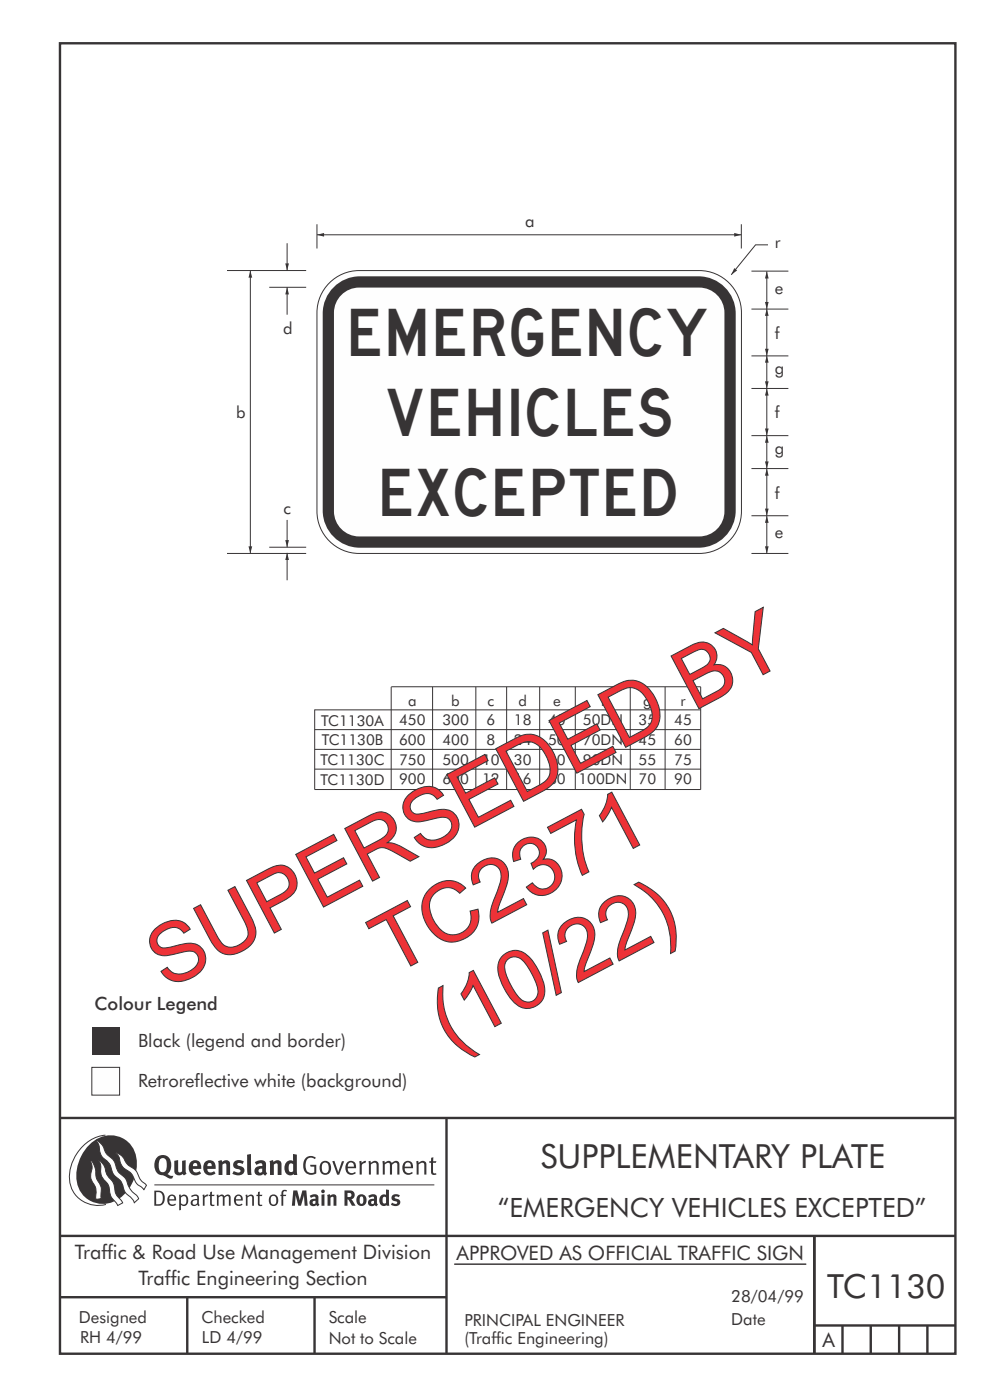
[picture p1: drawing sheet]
<svg xmlns="http://www.w3.org/2000/svg" width="210mm" height="297mm" viewBox="0 0 210 297" stroke-linecap="round" stroke-linejoin="round" font-family="sans-serif">
<g fill="none" stroke="#373435" stroke-width=".51">
<path d="M12.7 9.2h190v278h-190zM12.7 237.2h190M94.7 237.1v50.1M12.7 262.2h190.1M12.7 275.2h82M39.7 275.2v12M66.7 275.2v12M172.7 262.2v25M172.7 281.2h30M178.7 281.2v6M184.7 281.2v6M190.7 281.2v6"/>
<path d="M196.7 281.2v6"/>
</g>
<path d="M96.4 268.2h74.6" fill="none" stroke="#373435" stroke-width=".21"/>
<path d="M19.5 217.9h5.9v5.9h-5.9z" fill-rule="evenodd" fill="#373435"/>
<path d="M19.5 226.4h5.9v5.9h-5.9z" fill-rule="evenodd" fill="#fefefe" stroke="#373435" stroke-width=".21"/>
<path d="M159.4 57.5h7.8M159.4 75.5h7.8M159.4 65.6h7.8M159.4 99.4h7.8M159.4 92.4h7.8M159.4 82.4h7.8M159.4 109.4h7.8M159.4 117.4h7.8" fill="none" stroke="#373435" stroke-width=".21"/>
<path d="M69.9 60a8.9 8.9 0 0 1 6.3-2.6h72.1a9 9 0 0 1 9 8.9v42.2a9 9 0 0 1-9 8.9h-72.1a9 9 0 0 1-9-8.9v-42.2a8.9 8.9 0 0 1 2.7-6.3z" fill-rule="evenodd" fill="#fefefe" stroke="#373435" stroke-width=".21"/>
<path d="M70.8 60.9a7.9 7.9 0 0 1 5.5-2.3h71.9a7.9 7.9 0 0 1 7.9 7.9v41.8a7.9 7.9 0 0 1-7.9 7.9h-71.9a7.9 7.9 0 0 1-7.8-7.9v-41.8a7.9 7.9 0 0 1 2.3-5.6z" fill-rule="evenodd" fill="#373435"/>
<path d="M72.4 62.6a5.3 5.3 0 0 1 3.8-1.6h72.1a5.4 5.4 0 0 1 5.4 5.3v42.2a5.4 5.4 0 0 1-5.4 5.3h-72.1a5.4 5.4 0 0 1-5.4-5.3v-42.2a5.3 5.3 0 0 1 1.6-3.7z" fill-rule="evenodd" fill="#fefefe"/>
<path d="M162.7 109.4v8" fill="none" stroke="#373435" stroke-width=".21"/>
<g fill="#373435">
<path d="M162.7 109.4l.3 1.5h-.7z"/>
<path d="M162.3 115.9h.7l-.3 1.5z"/>
</g>
<path d="M162.7 57.6v8" fill="none" stroke="#373435" stroke-width=".21"/>
<g fill="#373435">
<path d="M162.7 57.6l.3 1.5h-.7z"/>
<path d="M162.3 64.1h.7l-.3 1.5z"/>
</g>
<path d="M162.7 99.4v10" fill="none" stroke="#373435" stroke-width=".21"/>
<g fill="#373435">
<path d="M162.7 99.4l.3 1.5h-.7z"/>
<path d="M162.3 107.9h.7l-.3 1.5z"/>
</g>
<path d="M162.7 82.4v10" fill="none" stroke="#373435" stroke-width=".21"/>
<g fill="#373435">
<path d="M162.7 82.4l.3 1.5h-.7z"/>
<path d="M162.3 90.9h.7l-.3 1.5z"/>
</g>
<path d="M162.7 65.5v10" fill="none" stroke="#373435" stroke-width=".21"/>
<g fill="#373435">
<path d="M162.7 65.5l.3 1.5h-.7z"/>
<path d="M162.3 74h.7l-.3 1.5z"/>
</g>
<path d="M162.7 92.4v7" fill="none" stroke="#373435" stroke-width=".21"/>
<g fill="#373435">
<path d="M162.7 92.4l.3 1.5h-.7z"/>
<path d="M162.3 97.9h.7l-.3 1.5z"/>
</g>
<path d="M162.7 75.4v7" fill="none" stroke="#373435" stroke-width=".21"/>
<g fill="#373435">
<path d="M162.7 75.4l.3 1.5h-.7z"/>
<path d="M162.3 80.9h.7l-.3 1.5z"/>
</g>
<path d="M67.2 47.6v5.1M67.2 49.8h90.1M157.3 47.6v5.1" fill="none" stroke="#373435" stroke-width=".21"/>
<g fill="#373435">
<path d="M67.2 49.8l1.5-.4v.8z"/>
<path d="M155.7 49.4l1.6 .4-1.6 .4z"/>
</g>
<path d="M162.9 51.9h-2.6l-5.2 6.4" fill="none" stroke="#373435" stroke-width=".21"/>
<path d="M155.8 56.9l.6 .5-1.3 .9z" fill="#373435"/>
<path d="M60.9 117.3v5.8" fill="none" stroke="#373435" stroke-width=".21"/>
<path d="M60.9 117.3l.4 1.5h-.8z" fill="#373435"/>
<path d="M48.2 57.4h16.7M57.1 60.9h7.8M60.9 60.9v5.9M48.2 117.4h16.7M57.1 116.1h7.8" fill="none" stroke="#373435" stroke-width=".21"/>
<path d="M60.9 60.9l.4 1.6h-.8z" fill="#373435"/>
<path d="M60.9 51.6v5.8" fill="none" stroke="#373435" stroke-width=".21"/>
<path d="M60.5 55.9h.8l-.4 1.5z" fill="#373435"/>
<path d="M60.9 110.3v5.8" fill="none" stroke="#373435" stroke-width=".21"/>
<path d="M60.5 114.6h.8l-.4 1.5z" fill="#373435"/>
<path d="M53.1 57.4v60" fill="none" stroke="#373435" stroke-width=".21"/>
<g fill="#373435">
<path d="M53.1 57.4l.4 1.5h-.8z"/>
<path d="M52.7 115.9h.8l-.4 1.5z"/>
</g>
<g fill="none" stroke="#373435" stroke-width=".21">
<path d="M66.8 150.6h81.8M66.8 154.8h81.8M66.8 159h81.8M66.8 150.5v17M83 145.7v21.8M83 145.7h65.6M91.8 145.7v21.8M100.9 145.7v21.8M107.5 145.7v21.8M114.5 145.7v21.8M122 145.7v21.8M133.7 145.7v21.8"/>
<path d="M141.1 145.7v21.8M148.6 145.7v21.8M66.8 163.2h81.8M66.8 167.5h81.8"/>
</g>
<g fill="#373435">
<path d="M64.9 245.6a1.61 1.61 0 0 1 2.1 0l-.2 .3a1.17 1.17 0 0 0-1.4-.2 1.17 1.17 0 0 0-.6 1.3 1.42 1.42 0 0 0 1.2 1.8l.7-.1v-1.2h-.8l-.1-.4h1.3v1.8a1.82 1.82 0 0 1-2.2 0 1.82 1.82 0 0 1-.6-2.1l.2-.7z" fill-rule="evenodd"/>
<path d="M68.2 246.5a1.77 1.77 0 0 0 .4 2.7 1.39 1.39 0 0 0 1.4-.5 1.39 1.39 0 0 0 .2-1.5 1.19 1.19 0 0 0-2-.7zM68.5 246.8a.83 .83 0 0 1 1 .1 .83 .83 0 0 1 .2 .9 .75 .75 0 0 1-.6 1.1 .75 .75 0 0 1-.8-.9v-.9z" fill-rule="evenodd"/>
<path d="M70.5 246.3h.4l.8 2.4 .8-2.4h.5l-1.1 2.9h-.4z" fill-rule="evenodd"/>
<path d="M73.6 246.7a1.74 1.74 0 0 0 .5 2.5l.9-.1 .5-.2-.2-.3a.89 .89 0 0 1-1.1 .2 .89 .89 0 0 1-.4-1h1.7a1.15 1.15 0 0 0-.4-1.4 1.15 1.15 0 0 0-1.5 .3zM74 246.8a.67 .67 0 0 1 .8-.1 .67 .67 0 0 1 .3 .8h-1.3z" fill-rule="evenodd"/>
<path d="M76.2 246.4l.4-.1 .1 .4 .5-.4h.5l-.2 .5a.61 .61 0 0 0-.8 .6v1.8h-.4z" fill-rule="evenodd"/>
<path d="M78.1 246.4l.5-.1 .1 .4a.89 .89 0 0 1 .9-.4 .89 .89 0 0 1 .7 .7v2.2h-.4v-2.2l-.1-.2-.3-.1-.8 .3v2.2h-.4z" fill-rule="evenodd"/>
<path d="M81.1 246.4l.4-.1 .1 .4a.83 .83 0 0 1 .8-.4 .83 .83 0 0 1 .7 .4 .86 .86 0 0 1 .9-.4 .86 .86 0 0 1 .7 .7v2.2h-.4l-.1-2.4a.5 .5 0 0 0-.8 .1l-.2 .2v2.1h-.5v-2.3l-.4-.2-.7 .3v2.2h-.4z" fill-rule="evenodd"/>
<path d="M85.7 246.7a1.74 1.74 0 0 0 .5 2.5l.9-.1 .5-.2-.2-.3a.89 .89 0 0 1-1.1 .2 .89 .89 0 0 1-.4-1h1.7a1.15 1.15 0 0 0-.5-1.4 1.15 1.15 0 0 0-1.4 .3zM86 246.8a.67 .67 0 0 1 .9-.1 .67 .67 0 0 1 .3 .8h-1.3z" fill-rule="evenodd"/>
<path d="M88.3 246.4l.4-.1 .1 .4a.89 .89 0 0 1 .9-.4 .89 .89 0 0 1 .7 .7v2.2h-.4v-2.2l-.1-.2-.3-.1-.8 .3v2.2h-.4z" fill-rule="evenodd"/>
<path d="M91.5 245.6l.4-.1v.8h.7l-.2 .4h-.5v2.1l.1 .1h.5l.1 .3a.71 .71 0 0 1-1.2-.6v-1.9h-.3v-.4h.3z" fill-rule="evenodd"/>
<path d="M37 246.3l.8-.2v2a.46 .46 0 0 0 .2 .6 .46 .46 0 0 0 .6-.2v-2.2l.8-.2v2.4l.2 .5-.6 .3-.2-.3a1.03 1.03 0 0 1-1.2 .3 1.03 1.03 0 0 1-.6-1.1z" fill-rule="evenodd"/>
<path d="M40.4 246.5a1.64 1.64 0 0 0 0 2.3 1.64 1.64 0 0 0 2.3 .1l-.4-.4a.78 .78 0 0 1-.9 .2 .78 .78 0 0 1-.5-.7h1.8a1.37 1.37 0 0 0-.6-1.7 1.37 1.37 0 0 0-1.7 .2zM41 246.9a.48 .48 0 0 1 .7-.1 .48 .48 0 0 1 .2 .6h-1z" fill-rule="evenodd"/>
<path d="M43.5 246.5a1.65 1.65 0 0 0-.2 2 1.65 1.65 0 0 0 1.9 .7l.5-.3-.3-.4a.78 .78 0 0 1-.9 .3 .78 .78 0 0 1-.5-.8h1.8a1.37 1.37 0 0 0-.6-1.7 1.37 1.37 0 0 0-1.7 .2zM44.1 246.9a.48 .48 0 0 1 .6-.1 .48 .48 0 0 1 .2 .6h-.9z" fill-rule="evenodd"/>
<path d="M46.3 246.3l.7-.2 .1 .4a.95 .95 0 0 1 1-.3 .95 .95 0 0 1 .7 .8v2.3h-.8v-2.3l-.3-.2-.5 .3v2.2h-.8z" fill-rule="evenodd"/>
<path d="M49.7 246.5a1.73 1.73 0 0 1 2-.1l-.2 .5-.6-.2a.42 .42 0 0 0-.6 .3l.2 .2a1.23 1.23 0 0 1 1.4 1.1 1.47 1.47 0 0 1-2.3 .9l-.3-.2 .3-.6 .7 .3a.47 .47 0 0 0 .7-.3 .87 .87 0 0 0-1-.5l-.4-.2-.1-.4z" fill-rule="evenodd"/>
<path d="M54.1 246.5l.3 .6 .3-.2a.62 .62 0 0 1 .9 .1v.4a1.21 1.21 0 0 0-1.3 .3 1.21 1.21 0 0 0-.2 1.3 1.19 1.19 0 0 0 1.7 0l.5 .4 .4-.5-.3-.3v-1.4a.96 .96 0 0 0-1.3-1.1zM55 248l.6-.1v.7a.43 .43 0 0 1-.6 .1 .43 .43 0 0 1 0-.7z" fill-rule="evenodd"/>
<path d="M57.2 246.3l.7-.2 .1 .4a.95 .95 0 0 1 1-.3 .95 .95 0 0 1 .7 .8v2.3h-.8v-2.3l-.3-.2-.5 .3v2.2h-.8z" fill-rule="evenodd"/>
<path d="M62.2 244.8v1.5a1.29 1.29 0 0 0-1.4 .2 1.29 1.29 0 0 0-.5 1.3 1.24 1.24 0 0 0 .5 1.3 1.24 1.24 0 0 0 1.5 0l.1 .2h.7l-.1-4.4zM61.5 246.9l.4-.1 .3 .2v1.5l-.3 .1a.48 .48 0 0 1-.6-.4 1.52 1.52 0 0 1 .2-1.3z" fill-rule="evenodd"/>
<path d="M52.4 245l.8-.2 .2 4.5h-.8l-.1-.2z" fill-rule="evenodd"/>
</g>
<path d="M22.4 240.8a9 9 0 0 0-7.4 10.9 6.2 6.2 0 0 0 7.5 3.8M32.7 251.4h59.4" fill="none" stroke="#373435" stroke-width=".21"/>
<path d="M19.1 242.7a5.7 5.7 0 0 1 6.5-1.4 5.7 5.7 0 0 1 3.4 5.7 8.6 8.6 0 0 1-6.2 8.3 5.7 5.7 0 0 1-6.5-7 9.9 9.9 0 0 1 2.8-5.6z" fill-rule="evenodd" fill="#373435"/>
<path d="M24.4 244.5a3.1 3.1 0 0 1 2.3 2.2l.8 .7a3.2 3.2 0 0 1 2 2.4l.4 .6 1.2 1.1-.6 .9-.2-.3a3.5 3.5 0 0 1-1.9-2.1 3.8 3.8 0 0 0-2.1-2.2 3.5 3.5 0 0 1-1-2.2zM20.4 241.9a3.4 3.4 0 0 1 1.9 2.4l.7 .9a3.3 3.3 0 0 1 1.7 2.6 4.4 4.4 0 0 0 1.7 2l.3 .3a6.1 6.1 0 0 0 2.5 3.7l.2 .5-.9 .9a6.1 6.1 0 0 0-1.9-2.3l-.4-.7a3.6 3.6 0 0 0-1.9-2.8l-.6-1a3.6 3.6 0 0 0-1.9-2.8 3.7 3.7 0 0 1-.8-2.4zM21 246.1a3.4 3.4 0 0 1 1.5 2.7l.6 1a3.8 3.8 0 0 1 1.4 3.1l.3 .7 1.2 1.6-1 .5-.5-.7a3.2 3.2 0 0 1-1.3-2.8 4.3 4.3 0 0 0-1.4-2.2 4.7 4.7 0 0 1-.5-3zM19.2 246.1a5.1 5.1 0 0 1 1.2 3.7l.3 .7a3.1 3.1 0 0 1 .7 2.9l.1 .9-1.1 .2-.1-.8a3.5 3.5 0 0 0-.9-3.3 3.6 3.6 0 0 1 .1-2.5z" fill-rule="evenodd" fill="#fefefe" stroke="#373435" stroke-width=".21"/>
<g fill="#373435">
<path d="M33.4 245.5a2.51 2.51 0 0 0 .4 3.7l.8 .1a2.78 2.78 0 0 0 2 .7l.2-.6h-.6l-.7-.3a2.56 2.56 0 0 0 0-3.8 1.83 1.83 0 0 0-2.1 .2zM34 245.8a.87 .87 0 0 1 1 .1 .87 .87 0 0 1 .4 .9v.4a1.17 1.17 0 0 1-.9 1.5l-.3-.1a2.38 2.38 0 0 1-.2-2.8z" fill-rule="evenodd"/>
<path d="M33.1 252.9v2.6a1.12 1.12 0 0 0 1.2-.3 1.12 1.12 0 0 0 .2-1.2l-.1-.5-.3-.5zM32.7 252.6h1.1a1.67 1.67 0 0 1 1.2 1.6 1.67 1.67 0 0 1-1.3 1.6h-1zM36.1 253.9l-.2 .5h1.1a.55 .55 0 0 0-.3-.6 .55 .55 0 0 0-.6 .1zM35.8 253.7a.95 .95 0 0 1 1.2-.1 .95 .95 0 0 1 .4 1.1h-1.5a.72 .72 0 0 0 .4 .8 .72 .72 0 0 0 .9-.2l.1 .3a1.15 1.15 0 0 1-1.5 0 1.15 1.15 0 0 1-.2-1.5zM38.4 254.1v1.1a.7 .7 0 0 0 .9 .2 .7 .7 0 0 0 .2-.9 .61 .61 0 0 0-.4-.7 .61 .61 0 0 0-.7 .3zM38 253.5l.3-.1 .1 .4a.95 .95 0 0 1 1.2-.2 .95 .95 0 0 1 .3 1.2 .92 .92 0 0 1-.5 .9 .92 .92 0 0 1-1-.1v1.1l-.4 .1zM40.9 254.8a.5 .5 0 0 0 .2 .8 .5 .5 0 0 0 .7-.4v-.6zM40.5 253.7a1 1 0 0 1 1.7 .3v1.4l.2 .2-.2 .3-.3-.4a.78 .78 0 0 1-1.4 0 .78 .78 0 0 1 .8-1.1h.5a.58 .58 0 0 0-.3-.7 .58 .58 0 0 0-.7 .2zM43 253.5l.3-.1 .1 .4 .3-.3 .5-.1-.2 .4a.52 .52 0 0 0-.6 .5v1.5h-.4zM44.6 252.9l.4-.1-.1 .7h.6l-.1 .2h-.5v1.5a.35 .35 0 0 0 .6 .3v.3a.57 .57 0 0 1-.6 .1 .57 .57 0 0 1-.3-.6v-1.6h-.3v-.2h.3zM45.9 253.5l.4-.1 .1 .4 .2-.2a.64 .64 0 0 1 1 .2 .7 .7 0 0 1 .8-.4 .7 .7 0 0 1 .5 .6v1.8h-.4v-1.7l-.2-.4-.7 .4v1.7h-.3v-1.7a.38 .38 0 0 0-.3-.4 .38 .38 0 0 0-.5 .2l-.1 .2v1.7h-.4zM50.2 253.9l-.2 .5h1.1a.55 .55 0 0 0-.2-.6 .55 .55 0 0 0-.7 .1zM49.9 253.7a.95 .95 0 0 1 1.2-.1 .95 .95 0 0 1 .4 1.1h-1.5a.72 .72 0 0 0 .4 .8 .72 .72 0 0 0 .9-.2l.1 .3a1.15 1.15 0 0 1-1.5 0 1.15 1.15 0 0 1-.2-1.5zM52.1 253.5l.3-.1 .1 .4a.72 .72 0 0 1 .8-.4 .72 .72 0 0 1 .6 .6v1.8h-.4v-1.6a.45 .45 0 0 0-.3-.5 .45 .45 0 0 0-.5 .2l-.2 .2v1.7h-.3zM54.7 252.9l.4-.1v.7h.6l-.1 .2h-.5v1.5a.35 .35 0 0 0 .5 .3v.3a.57 .57 0 0 1-.6 .1 .57 .57 0 0 1-.3-.6v-1.6h-.3v-.2h.3zM57.6 253.8l-.2 .8a.65 .65 0 0 0 .3 .8 .65 .65 0 0 0 .8-.2l.1-.1a.93 .93 0 0 0-.7-1.4zM57.3 253.7a1.12 1.12 0 0 1 1.4 0 1.12 1.12 0 0 1 .2 1.5 1.01 1.01 0 0 1-1.2 .6 1.01 1.01 0 0 1-.7-1.2zM59.9 252.6l.5-.2 .5 .1-.2 .3-.3-.1-.3 .2v.6h.6l-.1 .2h-.5v2.1h-.4v-2.1h-.2v-.2h.2zM62.2 252.5l-.3 3.3h.7l.1-2.3 .6 2.3h.5l.7-2.3 .1 2.3h.7l-.3-3.3h-.9l-.5 2.2-.5-2.2zM65.7 253.7l.3 .4a.51 .51 0 0 1 .5-.3 .51 .51 0 0 1 .4 .4v.1a.88 .88 0 0 0-1.1 .3 .88 .88 0 0 0 .2 1.2 .9 .9 0 0 0 1.1-.2l.3 .3 .4-.4-.3-.3v-1a.87 .87 0 0 0-.4-.9 .87 .87 0 0 0-1 .2zM66.4 254.8l.5-.1v.6l-.1 .1h-.3l-.2-.2zM68.2 253.4v2.4h.6v-2.5zM68.1 252.7a.4 .4 0 0 0 .8 0 .4 .4 0 0 0-.8 0zM69.4 253.5l.1 2.3h.6v-1.7a.33 .33 0 0 1 .4-.2 .33 .33 0 0 1 .2 .3v1.6h.7v-1.8a.75 .75 0 0 0-.6-.6 .75 .75 0 0 0-.8 .2v-.3zM73.1 252.5v3.3h.6v-1.4l.3 .3 .7 1.1h.7l-.9-1.4a.94 .94 0 0 0 .7-1 .94 .94 0 0 0-.9-.9zM73.7 253.1a.51 .51 0 0 1 .7 .1 .51 .51 0 0 1-.1 .7h-.6zM75.9 253.7a1.19 1.19 0 0 0-.1 1.7 1.19 1.19 0 0 0 1.7 0 1.19 1.19 0 0 0 0-1.6 1.19 1.19 0 0 0-1.6-.1zM76.5 253.9l.2-.1a.99 .99 0 0 1 0 1.6 1.06 1.06 0 0 1-.2-1.5zM78.1 253.7l.3 .4a.51 .51 0 0 1 .5-.3 .51 .51 0 0 1 .4 .4v.1a.88 .88 0 0 0-1.1 .3 .88 .88 0 0 0 .2 1.2 .9 .9 0 0 0 1.1-.2l.3 .3 .4-.4-.2-.3v-1a.87 .87 0 0 0-.5-.9 .87 .87 0 0 0-1 .2zM78.9 254.8l.4-.1v.6l-.1 .1h-.3l-.2-.2zM81.9 252.3v1.2a1.2 1.2 0 0 0-1.4 .6 1.2 1.2 0 0 0 .2 1.4l.5 .3 .8-.1v.1h.6l-.1-3.4zM81.4 253.9l.5 .1-.1 1.2a.46 .46 0 0 1-.5 0 .46 .46 0 0 1-.2-.6zM83.3 253.5a.79 .79 0 0 0-.2 1 .79 .79 0 0 0 1 .4 .33 .33 0 0 1 0 .5 .33 .33 0 0 1-.5-.1l-.5-.2-.2 .5a1.15 1.15 0 0 0 1.2 .3 1.15 1.15 0 0 0 .8-1 1.49 1.49 0 0 0-1.2-.8 .4 .4 0 0 1 .3-.3 .4 .4 0 0 1 .4 .1l.2 .1 .2-.4a1.47 1.47 0 0 0-1.5-.1z" fill-rule="evenodd"/>
</g>
<g font-size="17.6" fill="#ed3237">
<text x="83.1" y="207.1" transform="rotate(-28 83.1 207.1)">TC2371</text>
<text x="35.3" y="210" transform="rotate(-28 35.3 210)">SUPERSEDED BY</text>
<text x="95.3" y="222.9" transform="rotate(-28 95.3 222.9)">(10/22)</text>
</g>
<g font-size="10" fill="#373435">
<text x="74.5" y="75.5">EMERGENCY</text>
<text x="82.2" y="92.4">VEHICLES</text>
<text x="81.1" y="109.4">EXCEPTED</text>
</g>
<g font-size="7.1" fill="#373435">
<text x="114.7" y="247.8">SUPPLEMENTARY PLATE</text>
<text x="175.5" y="275.3">TC1130</text>
</g>
<text font-size="5.6" fill="#373435" x="105.6" y="258.1">“EMERGENCY VEHICLES EXCEPTED”</text>
<g font-size="4.2" fill="#373435">
<text x="15.9" y="267">Traffic &amp; Road Use Management Division</text>
<text x="96.9" y="267.2">APPROVED AS OFFICIAL TRAFFIC SIGN</text>
<text x="29.4" y="272.6">Traffic Engineering Section</text>
<text x="174.4" y="285.8">A</text>
</g>
<g font-size="3.9" fill="#373435">
<text x="20.1" y="214.3">Colour Legend</text>
<text x="29.3" y="222.1">Black (legend and border)</text>
<text x="29.3" y="230.6">Retroreflective white (background)</text>
</g>
<g font-size="3.5" fill="#373435">
<text x="111.4" y="48.1">a</text>
<text x="164.4" y="52.6">r</text>
<text x="164.4" y="62.4">e</text>
<text x="60" y="70.9">d</text>
<text x="164.4" y="71.8">f</text>
<text x="164.4" y="79.4">g</text>
<text x="50.1" y="88.7">b</text>
<text x="164.4" y="88.8">f</text>
<text x="164.4" y="96.3">g</text>
<text x="164.4" y="105.8">f</text>
<text x="60.2" y="109">c</text>
<text x="164.4" y="114.2">e</text>
<text x="16.7" y="280.6">Designed</text>
<text x="42.7" y="280.6">Checked</text>
<text x="69.7" y="280.6">Scale</text>
<text x="98.5" y="281.3">PRINCIPAL ENGINEER</text>
<text x="155.1" y="281.2">Date</text>
<text x="155.1" y="276.2">28/04/99</text>
<text x="17" y="284.8">RH 4/99</text>
<text x="42.8" y="284.8">LD 4/99</text>
<text x="69.7" y="285.2">Not to Scale</text>
<text x="98.5" y="285.1">(Traffic Engineering)</text>
</g>
<g font-size="3.2" fill="#373435">
<text x="86.6" y="149.7">a</text>
<text x="95.7" y="149.7">b</text>
<text x="103.4" y="149.7">c</text>
<text x="110" y="149.7">d</text>
<text x="117.3" y="149.7">e</text>
<text x="127.4" y="149.7">f</text>
<text x="136.4" y="149.7">g</text>
<text x="144.3" y="149.7">r</text>
<text x="68.1" y="153.9">TC1130A</text>
<text x="84.7" y="153.9">450</text>
<text x="93.8" y="153.9">300</text>
<text x="103.2" y="153.9">6</text>
<text x="109" y="153.9">18</text>
<text x="116.3" y="153.9">40</text>
<text x="123.6" y="153.9">50DN</text>
<text x="135.5" y="153.9">35</text>
<text x="143" y="153.9">45</text>
<text x="68.2" y="158.1">TC1130B</text>
<text x="84.7" y="158.1">600</text>
<text x="93.8" y="158.1">400</text>
<text x="103.2" y="158.1">8</text>
<text x="109" y="158.1">24</text>
<text x="116.3" y="158.1">50</text>
<text x="123.6" y="158.1">70DN</text>
<text x="135.5" y="158.1">45</text>
<text x="143" y="158.1">60</text>
<text x="68" y="166.5">TC1130D</text>
<text x="68" y="162.3">TC1130C</text>
<text x="84.7" y="162.2">750</text>
<text x="84.7" y="166.4">900</text>
<text x="93.8" y="162.2">500</text>
<text x="93.8" y="166.4">600</text>
<text x="102.3" y="162.2">10</text>
<text x="102.3" y="166.4">12</text>
<text x="109" y="162.2">30</text>
<text x="109" y="166.4">16</text>
<text x="116.3" y="162.2">60</text>
<text x="116.3" y="166.4">80</text>
<text x="122.7" y="166.4">100DN</text>
<text x="123.6" y="162.2">90DN</text>
<text x="135.5" y="162.2">55</text>
<text x="135.5" y="166.4">70</text>
<text x="143" y="162.2">75</text>
<text x="143" y="166.4">90</text>
</g>
</svg>
